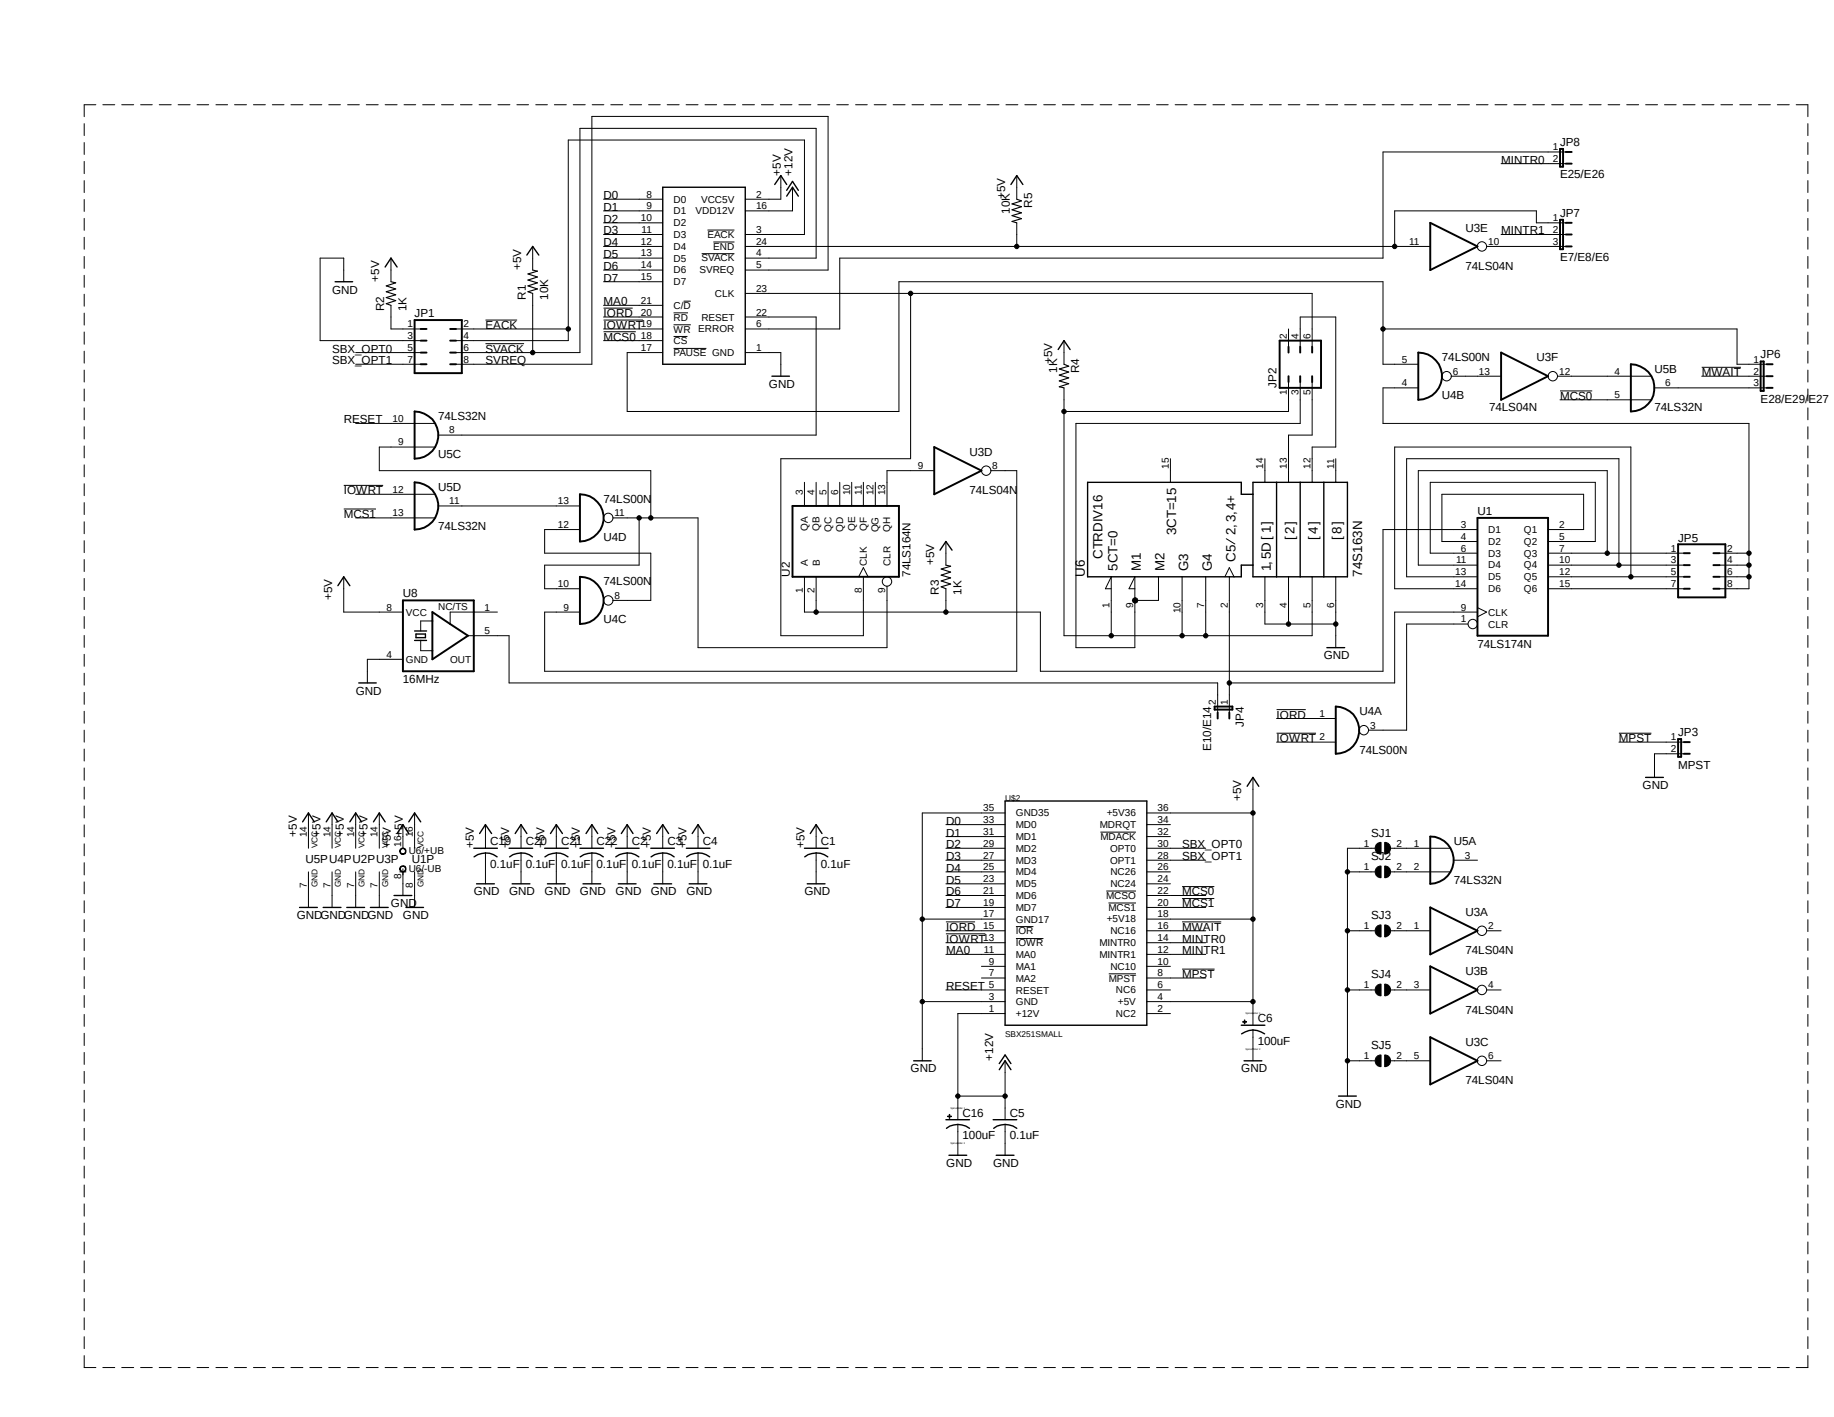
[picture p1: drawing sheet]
<svg xmlns="http://www.w3.org/2000/svg" width="279mm" height="216mm" viewBox="0 0 279 216" stroke-linecap="round" stroke-linejoin="round" font-family="sans-serif">
<path d="M12.7 15.9l266.7 192.6M279.4 15.9l-266.7 192.6" fill="none" stroke="#fff" stroke-width=".15"/>
<g fill="none" stroke="#000" stroke-width=".15">
<path d="M12.8 18.8v1.9M14.6 16h-1.8v1.8M15.7 16h1.8M18.5 16h1.9M21.4 16h1.8M24.3 16h1.8M27.1 16h1.9M30 16h1.8M32.9 16h1.8M35.7 16h1.8M38.6 16h1.8M41.5 16h1.8"/>
<path d="M44.3 16h1.8M47.2 16h1.8M50.1 16h1.8M53 16h1.7M55.8 16h1.8M58.7 16h1.8M61.6 16h1.7M64.4 16h1.8M67.3 16h1.8M70.1 16h1.8M73 16h1.8M75.9 16h1.8"/>
<path d="M78.7 16h1.8M81.6 16h1.8M84.5 16h1.8M87.3 16h1.9M90.2 16h1.8M93 16h1.9M95.9 16h1.8M98.8 16h1.8M101.6 16h1.9M104.5 16h1.8M107.4 16h1.8M110.3 16h1.8"/>
<path d="M113.1 16h1.8M116 16h1.8M118.9 16h1.7M121.7 16h1.8M124.6 16h1.8M127.5 16h1.7M130.3 16h1.8M133.2 16h1.8M136.1 16h1.8M138.9 16h1.8M141.8 16h1.8M144.7 16h1.8"/>
<path d="M147.5 16h1.8M150.4 16h1.8M153.2 16h1.9M156.1 16h1.8M159 16h1.8M161.8 16h1.9M164.7 16h1.8M167.6 16h1.8M170.4 16h1.9M173.3 16h1.8M176.2 16h1.8M179 16h1.8"/>
<path d="M181.9 16h1.8M184.8 16h1.8M187.7 16h1.7M190.5 16h1.8M193.4 16h1.8M196.3 16h1.7M199.1 16h1.8M202 16h1.8M204.9 16h1.7M207.7 16h1.8M210.6 16h1.8M213.4 16h1.9"/>
<path d="M216.3 16h1.8M219.2 16h1.8M222 16h1.9M224.9 16h1.8M227.8 16h1.8M230.6 16h1.9M233.5 16h1.8M236.4 16h1.8M239.2 16h1.8M242.1 16h1.8M245 16h1.8M247.8 16h1.8"/>
<path d="M250.7 16h1.8M253.6 16h1.8M256.4 16h1.8M259.3 16h1.8M262.2 16h1.7M265 16h1.8M267.9 16h1.8M270.8 16h1.8M273.6 16h1.8v1.8M275.4 18.8v1.9M12.8 21.7v1.8M12.8 24.6v1.9"/>
<path d="M12.8 27.5v1.8M12.8 30.4v1.8M12.8 33.3v1.8M12.8 36.2v1.8M12.8 39.1v1.8M59.6 39.3v3.6M81.2 37.5v3.6M91.9 30.4h9.1M91.9 32.1h9.1M91.9 34h9.1M91.9 35.7h9.1M91.9 37.5h9.1"/>
<path d="M91.9 39.3h9.1M106.9 38.7h5M107.8 35.1h4.1M108.7 36.9h3.2M113.5 39.3h10.8v-19.7h-36v34.1h-18.8M113.5 35.7h9.1v-14.4h-36v30.6h-17.1M113.5 37.5h104.4M119 26.8v3.6h-5.5M120.7 28.5v3.6h-7.2M154.9 26.8v3.6M154.9 34v3.5M226.5 37.5h12"/>
<path d="M228.7 35.7h9.8M228.7 24.9h9.8M238.5 34h-4.4v-1.9h-21.6v5.4M238.5 23.2h-27.8v16.1h-82.8v10.8h-14.4M275.4 21.7v1.8M275.4 24.6v1.9M275.4 27.5v1.8M275.4 30.4v1.8M275.4 33.3v1.8M275.4 36.2v1.8M275.4 39.1v1.8M12.8 42v1.8"/>
<path d="M12.8 44.8v1.9M12.8 47.7v1.8M12.8 50.6v1.9M12.8 53.5v1.8M12.8 56.4v1.8M12.8 59.3v1.8M52.4 42.9v-3.6h-3.6v12.6h15.3M54.2 53.7h9.9M54.2 55.5h9.9M59.6 46.5v3.6h4.5M69.5 50.1h17.1M74 48.8h4.8"/>
<path d="M74 52.4h5.8M81.2 44.7v9M91.9 50.5h5M91.9 46.9h4.5M91.9 48.8h6.1M91.9 41.1h9.1M91.9 42.9h9.1M91.9 48.3h9.1M91.9 50.1h9.1M91.9 51.9h9.1M91.9 46.5h9.1M101 53.7h-5.5v9h41.4v-19.8h73.8v12.6h5.4"/>
<path d="M102.6 47.7h2.2M102.6 49.5h2.6M102.6 51.3h2.1M102.6 53.1h5M104.1 45.9h1.1M113.5 41.1h12.7v-23.4h-36v37.8h-20.7M113.5 48.3h10.8v18h-57.5M113.5 53.7h5.5v3.6M113.5 44.7h86.4v8.1M138.7 44.7v25.2h-19.7v27h12.5v-9M162.1 59.1v37.8h37.8v-9M162.1 51.9v3.6"/>
<path d="M196.3 50.1v2.7M196.3 58.2v4.5h-34.2M198.1 52.8v-4.5h5.4v19.8h-3.6v5.4M198.1 58.2v6.3h-34.2v34.2h9v-10.8l-.9 1.8h.9M199.9 58.2v8.1h-3.6v7.2M210.7 50.1h53.9v5.4h4.6M216.1 59.1h-5.4v5.4h55.7v25.2h-4.4M221.1 57.3h7.6M237.3 57.3h14.2M237.7 59.6h4.9M252.1 59.1h17.1M259.2 56h6"/>
<path d="M259.2 57.3h10M275.4 42v1.8M275.4 44.8v1.9M275.4 47.7v1.8M275.4 50.6v1.9M275.4 53.5v1.8M275.4 56.4v1.8M275.4 59.3v1.8M12.8 62.1v1.9M12.8 65v1.9M12.8 67.9v1.9M12.8 70.8v1.8"/>
<path d="M12.8 73.7v1.8M12.8 76.6v1.8M12.8 79.5v1.8M52.4 77.6h4.9M52.4 74h6M54.2 64.5h12.1M54.2 75.3h12.1M54.2 78.9h12.1M66.3 68.1h-8.5v3.6h41.3v7.2M66.8 77.1h21.5M93.3 78.9h13v19.8h28.8v-9.4M97.4 78.9v7.2h-14.4v3.6h5.3"/>
<path d="M122.6 73.5v3.6M124.3 73.5v3.6M126.2 73.5v3.6M127.9 73.5v3.6M129.8 73.5v3.6M131.5 73.5v3.6M133.3 73.5v3.6M142.3 71.7h-7.2v5.4M150.9 71.7h4v30.6h-71.9v-9h5.3M178.3 69.9v3.6M192.7 69.9v3.6M203.5 69.9v3.6"/>
<path d="M237.7 60.9h13.8M275.4 62.1v1.9M275.4 65v1.9M275.4 67.9v1.9M275.4 70.8v1.8M275.4 73.7v1.8M275.4 76.6v1.8M275.4 79.5v1.8M12.8 82.4v1.8M12.8 85.3v1.8M12.8 88.1v1.9M12.8 91v1.9"/>
<path d="M12.8 93.9v1.9M12.8 96.8v1.8M12.8 99.7v1.8M52.4 87.9v5.4h9M64.1 97.6v1.5h1.8M65.9 94.6h-1.8v1.5M71.3 96.9h6.3v7.2h107.9v4.5M75.8 93.3h-7.2v1.8M88.3 80.7h-5.3v3.6h16.1v7.2h-5.8M124.3 87.9v5.4M130.8 87.9l.7-1.4 .7 1.4M144.1 82.5v3.6"/>
<path d="M144.1 89.7v3.6M169.3 89.7h-.9l.9-1.8v9M176.5 87.9v3.6h-3.6M180.1 87.9v9M183.7 87.9v9M186.6 87.9l.7-1.4 .7 1.4M186.8 82.1l1.3 .8M187.3 87.9v20.7M192.7 87.9v7.2h10.8M196.3 87.9v7.2M203.5 87.9v10.8M223.6 95.1h-9.3v16.2h-5.8"/>
<path d="M225.1 80.7h-14.4v21.6h-52.2v-9h-35.9v-5.4M225.1 93.3h-12.6v10.8h-25.2M225.1 92.6l1.4 .7-1.4 .7M235.8 80.7h5.5v-5.4h-21.6v7.2h5.4M235.8 89.7h20.7M235.8 82.5h7.2v-9h-25.1v10.8h7.2M235.8 84.3h20.7M235.8 86.1h20.7M235.8 87.9h20.7M244.9 84.3v-12.6h-28.8v14.4h9M246.6 86.1v-16.2h-32.3v18h10.8M248.5 87.9v-19.8h-36v21.6h12.6"/>
<path d="M262 84.3h4.4M262 86.1h4.4M262 87.9h4.4M275.4 82.4v1.8M275.4 85.3v1.8M275.4 88.1v1.9M275.4 91v1.9M275.4 93.9v1.9M275.4 96.8v1.8M275.4 99.7v1.8M12.8 102.6v1.8M12.8 105.5v1.8"/>
<path d="M12.8 108.4v1.8M12.8 111.3v1.8M12.8 114.1v1.9M12.8 117v1.9M12.8 119.9v1.9M61.4 100.5h-5.4v3.6M190.9 118.4v37.8M194.5 111.7h6M194.5 108.1h4.4M194.5 113.1h9M194.5 109.5h9M246.6 111.7h5"/>
<path d="M246.6 113.1h9.9M256.5 114.9h-4.4v3.5M275.4 102.6v1.8M275.4 105.5v1.8M275.4 108.4v1.8M275.4 111.3v1.8M275.4 114.1v1.9M275.4 117v1.9M275.4 119.9v1.9M12.8 122.8v1.8M12.8 125.7v1.8M12.8 128.6v1.8"/>
<path d="M12.8 131.4v1.9M12.8 134.4v1.8M12.8 137.2v1.9M47 123.9v5.3M47 132.8v5.5M50.6 123.9v5.3M50.6 132.8v5.5M54.2 123.9v5.3M54.2 132.8v5.5M57.8 123.9v5.3M57.8 132.8v5.5M60.9 132.8h.9"/>
<path d="M61 129.4l.5-.2a.53 .53 0 0 1 .2 .9l-.5 .1-.2-.2-.1-.3h.1l.2-.4a.42 .42 0 0 1 .6 .5l-.2 .2a.39 .39 0 0 1-.4 .1 .39 .39 0 0 1-.2-.4h-.1zM61 132.1l.2-.1h.5a.51 .51 0 0 1 .1 .6 .51 .51 0 0 1-.6 .2l-.2-.1-.1-.3h.1a.39 .39 0 0 1 .2-.4 .39 .39 0 0 1 .4 .1l.2 .4-.4 .3h-.2l-.2-.4h-.1zM61.4 125.6v3.6M61.4 132.4v4M63.2 123.9v5.3M63.2 132.8v5.5M74 125.6v3.6M74 130v4.7M79.4 125.6v3.6M79.4 130v4.7M84.8 125.6v3.6M84.8 130v4.7"/>
<path d="M90.2 125.6v3.6M90.2 130v4.7M95.5 125.6v3.6M95.5 130v4.7M101 125.6v3.6M101 130v4.7M106.3 125.6v3.6M106.3 130v4.7M124.3 125.6v3.6M124.3 130v4.7M144.1 138.3h9M144.1 136.4h9"/>
<path d="M144.1 134.7h9M144.1 132.8h9M144.1 131.1h9M144.1 129.2h9M144.1 127.5h9M144.1 125.6h9M153.1 123.9h-12.6v37.7M167.6 126.8h5.5M168.5 135.8h4.6M168.9 137.6h4.2M174.7 138.3h9M174.7 136.4h9"/>
<path d="M174.7 134.7h3.6M174.7 132.8h3.6M174.7 131.1h9M174.7 129.2h9M174.7 127.5h3.6M174.7 125.6h3.6M174.7 123.9h16.2M180.1 135.1h4.9M180.1 136.9h4.9M205.3 132.8h4.2M209.5 129.2h-4.2v37.8M209.6 128.7l.3-.2 .5-.1v1.7a.89 .89 0 0 1-.8-.4 .89 .89 0 0 1 0-1z"/>
<path d="M209.6 132.3l.3-.2 .5-.1v1.7a.89 .89 0 0 1-.8-.4 .89 .89 0 0 1 0-1zM210.9 128.4a.89 .89 0 0 1 1 .8 .89 .89 0 0 1-1 .9zM210.9 132a.89 .89 0 0 1 1 .8 .89 .89 0 0 1-1 .9zM211.8 132.8h9.1M211.8 129.2h9.1M221.5 131.1h3.6M275.4 122.8v1.8M275.4 125.7v1.8M275.4 128.6v1.8M275.4 131.4v1.9M275.4 134.4v1.8M275.4 137.2v1.9"/>
<path d="M12.8 140.1v1.8M12.8 143v1.8M12.8 145.9v1.8M12.8 148.8v1.8M12.8 151.7v1.8M12.8 154.6v1.8M12.8 157.4v1.9M140.5 152.6h12.6M140.5 140h12.6M144.1 140.5h4.4M144.1 142.3h6M144.1 145.4h9"/>
<path d="M144.1 143.6h9M144.1 141.8h9M144.1 150.8h9M149.5 149h3.6M149.5 147.2h3.6M153.1 154.4h-7.2v16.2M154.8 143h4.2M154.8 141.2h2.6M168.9 148.4h4.2M174.7 154.4h3.6M174.7 152.6h16.2M174.7 149h9"/>
<path d="M174.7 147.2h3.6M174.7 145.4h9M174.7 143.6h9M174.7 141.8h9M174.7 140h16.2M174.7 150.8h3.6M180.1 147.7h4.9M180.1 140.5h6M189.3 155.7h.6h-.6zM189.6 155.4h.1v.6h-.1zM190.9 156.9v4.7M205.3 141.8h4.2"/>
<path d="M205.3 150.8h4.2M209.6 141.3l.3-.2 .5-.2v1.8a.93 .93 0 0 1-.8-1.4zM209.6 150.3l.3-.2 .5-.2v1.8a.89 .89 0 0 1-.8-.4 .89 .89 0 0 1 0-1zM210.9 140.9a.91 .91 0 0 1 1 .9 .91 .91 0 0 1-1 .9zM210.9 149.9a.89 .89 0 0 1 1 .9 .89 .89 0 0 1-1 .9zM211.8 141.8h6.1M211.8 150.8h6.1M226.5 141.8h2.2M226.5 150.8h2.2M275.4 140.1v1.8M275.4 143v1.8M275.4 145.9v1.8"/>
<path d="M275.4 148.8v1.8M275.4 151.7v1.8M275.4 154.6v1.8M275.4 157.4v1.9M12.8 160.4v1.8M12.8 163.2v1.9M12.8 166.1v1.8M12.8 169v1.8M12.8 171.9v1.8M12.8 174.8v1.8M12.8 177.7v1.8M144.4 170.1h.5h-.5z"/>
<path d="M144.6 169.8h.1v.6h-.1zM145.9 171.3v4.7M145.9 167h7.2M153.1 161.6v9M153.1 171.3v4.7M205.3 161.6h4.2M209.6 161.1l.3-.2 .5-.2v1.8a.89 .89 0 0 1-.8-.4 .89 .89 0 0 1 0-1zM210.9 160.7a.89 .89 0 0 1 1 .9 .89 .89 0 0 1-1 .9zM211.8 161.6h6.1M226.5 161.6h2.2M275.4 160.4v1.8M275.4 163.2v1.9"/>
<path d="M275.4 166.1v1.8M275.4 169v1.8M275.4 171.9v1.8M275.4 174.8v1.8M275.4 177.7v1.8M12.8 180.6v1.8M12.8 183.4v1.9M12.8 186.4v1.8M12.8 189.2v1.9M12.8 192.1v1.8M12.8 195v1.8M12.8 197.9v1.8"/>
<path d="M275.4 180.6v1.8M275.4 183.4v1.9M275.4 186.4v1.8M275.4 189.2v1.9M275.4 192.1v1.8M275.4 195v1.8M275.4 197.9v1.8M12.8 200.8v1.8M12.8 203.7v1.8M12.8 206.5v1.9h1.8M15.7 208.4h1.8M18.5 208.4h1.9"/>
<path d="M21.4 208.4h1.8M24.3 208.4h1.8M27.1 208.4h1.9M30 208.4h1.8M32.9 208.4h1.8M35.7 208.4h1.8M38.6 208.4h1.8M41.5 208.4h1.8M44.3 208.4h1.8M47.2 208.4h1.8M50.1 208.4h1.8M53 208.4h1.7"/>
<path d="M55.8 208.4h1.8M58.7 208.4h1.8M61.6 208.4h1.7M64.4 208.4h1.8M67.3 208.4h1.8M70.1 208.4h1.8M73 208.4h1.8M75.9 208.4h1.8M78.7 208.4h1.8M81.6 208.4h1.8M84.5 208.4h1.8M87.3 208.4h1.9"/>
<path d="M90.2 208.4h1.8M93 208.4h1.9M95.9 208.4h1.8M98.8 208.4h1.8M101.6 208.4h1.9M104.5 208.4h1.8M107.4 208.4h1.8M110.3 208.4h1.8M113.1 208.4h1.8M116 208.4h1.8M118.9 208.4h1.7M121.7 208.4h1.8"/>
<path d="M124.6 208.4h1.8M127.5 208.4h1.7M130.3 208.4h1.8M133.2 208.4h1.8M136.1 208.4h1.8M138.9 208.4h1.8M141.8 208.4h1.8M144.7 208.4h1.8M147.5 208.4h1.8M150.4 208.4h1.8M153.2 208.4h1.9M156.1 208.4h1.8"/>
<path d="M159 208.4h1.8M161.8 208.4h1.9M164.7 208.4h1.8M167.6 208.4h1.8M170.4 208.4h1.9M173.3 208.4h1.8M176.2 208.4h1.8M179 208.4h1.8M181.9 208.4h1.8M184.8 208.4h1.8M187.7 208.4h1.7M190.5 208.4h1.8"/>
<path d="M193.4 208.4h1.8M196.3 208.4h1.7M199.1 208.4h1.8M202 208.4h1.8M204.9 208.4h1.7M207.7 208.4h1.8M210.6 208.4h1.8M213.4 208.4h1.9M216.3 208.4h1.8M219.2 208.4h1.8M222 208.4h1.9M224.9 208.4h1.8"/>
<path d="M227.8 208.4h1.8M230.6 208.4h1.9M233.5 208.4h1.8M236.4 208.4h1.8M239.2 208.4h1.8M242.1 208.4h1.8M245 208.4h1.8M247.8 208.4h1.8M250.7 208.4h1.8M253.6 208.4h1.8M256.4 208.4h1.8M259.3 208.4h1.8"/>
<path d="M262.2 208.4h1.7M265 208.4h1.8M267.9 208.4h1.8M270.8 208.4h1.8M275.4 206.5v1.9h-1.8M275.4 200.8v1.8M275.4 203.7v1.8"/>
<circle cx="154.9" cy="37.5" r=".33"/>
<circle cx="212.5" cy="37.5" r=".33"/>
<circle cx="225.8" cy="37.6" r=".72"/>
<circle cx="81.2" cy="53.7" r=".33"/>
<circle cx="86.6" cy="50.1" r=".33"/>
<circle cx="138.7" cy="44.7" r=".33"/>
<circle cx="210.7" cy="50.1" r=".33"/>
<circle cx="220.4" cy="57.3" r=".72"/>
<circle cx="236.6" cy="57.3" r=".72"/>
<circle cx="92.7" cy="78.9" r=".72"/>
<circle cx="97.4" cy="78.9" r=".33"/>
<circle cx="99.1" cy="78.9" r=".33"/>
<circle cx="150.2" cy="71.7" r=".72"/>
<circle cx="162.1" cy="62.7" r=".33"/>
<circle cx="92.7" cy="91.5" r=".72"/>
<circle cx="124.3" cy="93.3" r=".33"/>
<circle cx="135.1" cy="88.6" r=".72"/>
<circle cx="144.1" cy="93.3" r=".33"/>
<circle cx="169.3" cy="96.9" r=".33"/>
<circle cx="172.9" cy="91.5" r=".42"/>
<circle cx="180.1" cy="96.9" r=".33"/>
<circle cx="183.7" cy="96.9" r=".33"/>
<circle cx="196.3" cy="95.1" r=".33"/>
<circle cx="203.5" cy="95.1" r=".33"/>
<circle cx="224.4" cy="95.1" r=".72"/>
<circle cx="244.9" cy="84.3" r=".33"/>
<circle cx="246.6" cy="86.1" r=".33"/>
<circle cx="248.5" cy="87.9" r=".33"/>
<circle cx="266.5" cy="86.1" r=".33"/>
<circle cx="266.5" cy="87.9" r=".33"/>
<circle cx="266.5" cy="84.3" r=".33"/>
<circle cx="187.3" cy="104.1" r=".33"/>
<circle cx="207.8" cy="111.3" r=".72"/>
<circle cx="190.9" cy="123.9" r=".33"/>
<circle cx="205.3" cy="132.8" r=".33"/>
<circle cx="140.5" cy="152.6" r=".33"/>
<circle cx="140.5" cy="140" r=".33"/>
<circle cx="190.9" cy="152.6" r=".33"/>
<circle cx="190.9" cy="140" r=".33"/>
<circle cx="205.3" cy="150.8" r=".33"/>
<circle cx="205.3" cy="141.8" r=".33"/>
<circle cx="225.8" cy="150.8" r=".72"/>
<circle cx="225.8" cy="141.8" r=".72"/>
<circle cx="145.9" cy="167" r=".33"/>
<circle cx="153.1" cy="167" r=".33"/>
<circle cx="205.3" cy="161.6" r=".33"/>
<circle cx="225.8" cy="161.6" r=".72"/>
</g>
<g fill="none" stroke="#000" stroke-width=".21">
<path d="M80.3 38.9l.9-1.4 .9 1.4M101 28.5h12.5v27h-12.5zM118 28.1l1-1.3 .8 1.3M119.8 29.9l.9-1.4 .9 1.4M119.8 29l.9-1.4 .9 1.4M154 28.1l.9-1.3 .9 1.3M51.1 42.9h2.6M58.7 40.7l.9-1.4 .9 1.4M117.6 57.3h2.7M161.2 53.3l.9-1.4 .9 1.4M190.9 73.5h14.4v14.4h-14.4zM190.9 75.3h-1.8v-1.8h-23.4v14.4h23.4v-1.8h1.8"/>
<path d="M194.5 73.5v14.4M198.1 73.5v14.4M201.7 73.5v14.4M51.5 89.2l.9-1.3 .9 1.3M63.2 97.6h1.8M63.2 96.1h1.8M63.4 96.6h1.4v.6h-1.4zM143.2 83.8l.9-1.3 .9 1.3M202.1 98.7h2.8M54.7 104.1h2.6M190 119.8l.9-1.4 .9 1.4M250.7 118.4h2.7"/>
<path d="M45.6 138.3h2.7M46.1 125.2l.9-1.3 .9 1.3M49.2 138.3h2.7M49.7 125.2l.9-1.3 .9 1.3M52.8 138.3h2.7M53.3 125.2l.9-1.3 .9 1.3M56.4 138.3h2.7M56.9 125.2l.9-1.3 .9 1.3M60 136.4h2.7M60.5 127l.9-1.4 .9 1.4M61.8 138.3h2.7M62.3 125.2l.9-1.3 .9 1.3"/>
<path d="M72.2 129.2h3.6M72.2 130.6a2.9 2.9 0 0 1 3.5 0M72.6 134.7h2.7M73.1 127l.9-1.4 .9 1.4M77.6 129.2h3.6M77.6 130.6a2.84 2.84 0 0 1 3.5 0M78 134.7h2.7M78.5 127l.9-1.4 .9 1.4M83 129.2h3.6M83 130.6a2.9 2.9 0 0 1 3.5 0M83.4 134.7h2.7M83.9 127l.9-1.4 .9 1.4"/>
<path d="M88.3 129.2h3.6M88.4 130.6a2.9 2.9 0 0 1 3.5 0M88.8 134.7h2.7M89.3 127l.9-1.4 .9 1.4M93.8 129.2h3.6M93.8 130.6a2.9 2.9 0 0 1 3.5 0M94.2 134.7h2.7M94.7 127l.8-1.4 .9 1.4M99.1 129.2h3.6M99.2 130.6a2.9 2.9 0 0 1 3.5 0M99.6 134.7h2.7M100 127l1-1.4 .9 1.4"/>
<path d="M104.6 129.2h3.6M104.6 130.6a2.9 2.9 0 0 1 3.5 0M105 134.7h2.7M105.5 127l.8-1.4 .9 1.4M122.6 129.2h3.6M122.6 130.6a2.9 2.9 0 0 1 3.5 0M123 134.7h2.7M123.4 127l.9-1.4 .9 1.4M153.1 122h21.6v34.2h-21.6zM189.1 156.2h3.6M189.1 157.5a2.9 2.9 0 0 1 3.6 0M139.2 161.6h2.7"/>
<path d="M144.1 170.6h3.6M144.2 171.9a2.9 2.9 0 0 1 3.5 0M144.6 176h2.7M151.3 170.6h3.6M151.4 171.9a2.9 2.9 0 0 1 3.5 0M151.8 176h2.7M152.2 163l.9-1.4 .9 1.4M152.2 162.1l.9-1.4 .9 1.4M189.5 161.6h2.7M203.9 167h2.7"/>
</g>
<g fill="none" stroke="#000" stroke-width=".3">
<path d="M217.9 34l7.2 3.5-7.2 3.6zM237.7 22.7h.4v2.7h-.4zM237.7 33.5h.4v4.5h-.4zM238.5 37.5h.9M238.5 35.7h.9M238.5 34h.9M238.5 23.2h.9M238.5 24.9h.9M63.2 48.8h7.2v8.1h-7.2zM64.1 50.1h.9M64.1 51.9h.9M64.1 53.7h.9"/>
<path d="M64.1 55.5h.9M68.6 50.1h.9M68.6 51.9h.9M68.6 53.7h.9M68.6 55.5h.9M194.9 51.9h6.4v7.2h-6.4zM196.3 52.8v.9M196.3 57.3v.9M198.1 52.8v.9M198.1 57.3v.9M199.9 52.8v.9M199.9 57.3v.9"/>
<path d="M216.1 53.7a3.6 3.6 0 0 1 3.6 3.6 3.6 3.6 0 0 1-3.6 3.6zM228.7 53.7l7.1 3.6-7.1 3.6zM248.5 55.5a3.6 3.6 0 0 1 3.5 3.6 3.6 3.6 0 0 1-3.5 3.6zM268.2 55.1h.5v4.5h-.5zM269.2 55.5h.8M269.2 59.1h.8M269.2 57.3h.8M63.2 62.7a3.6 3.6 0 0 1 3.6 3.6 3.6 3.6 0 0 1-3.6 3.6zM63.2 73.5a3.6 3.6 0 0 1 3.6 3.6 3.6 3.6 0 0 1-3.6 3.6zM88.3 75.3a3.6 3.6 0 0 1 3.7 3.6 3.6 3.6 0 0 1-3.7 3.6zM120.7 77.1h16.2v10.8h-16.2zM142.3 68.1l7.2 3.6-7.2 3.6z"/>
<path d="M225.1 78.9h10.7v18h-10.7zM61.4 91.5h10.8v10.8h-10.8zM65.9 93.3l5.4 3.6-5.4 3.6zM88.3 87.9a3.6 3.6 0 0 1 3.7 3.6 3.6 3.6 0 0 1-3.7 3.6zM255.7 82.9h7.1v8.1h-7.1zM256.5 87.9h.9M256.5 84.3h.9M256.5 86.1h.9M256.5 89.7h.9M261 87.9h1M261 84.3h1M261 86.1h1"/>
<path d="M261 89.7h1M185 107.7h2.7v.4h-2.7zM185.5 108.6v.9M187.3 108.6v.9M203.5 107.7a3.6 3.6 0 0 1 3.6 3.6 3.6 3.6 0 0 1-3.6 3.6zM255.7 112.6h.4v2.7h-.4zM256.5 113.1h.9M256.5 114.9h.9M217.9 127.5a3.6 3.6 0 0 1 3.6 3.6 3.6 3.6 0 0 1-3.6 3.6zM217.9 138.3l7.2 3.5-7.2 3.6zM217.9 147.2l7.2 3.6-7.2 3.6zM217.9 158l7.2 3.6-7.2 3.6z"/>
</g>
<path d="M154.9 30.4l.7 .2-1.4 .5 1.4 .4-1.4 .5 1.4 .4-1.4 .5 1.4 .4-1.4 .4 .7 .3M59.6 42.9l.7 .2-1.5 .5 1.5 .4-1.5 .4 1.5 .5-1.5 .4 1.5 .5-1.5 .5 .8 .2M81.2 41.1l.7 .2-1.5 .4 1.5 .5-1.5 .5 1.5 .4-1.5 .5 1.5 .4-1.5 .4 .8 .3M162.1 55.5l.7 .3-1.4 .4 1.4 .5-1.4 .4 1.4 .5-1.4 .4 1.4 .5-1.4 .4 .7 .2M144.1 86.1l.7 .2-1.4 .4 1.4 .5-1.4 .4 1.4 .5-1.4 .4 1.4 .5-1.4 .4 .7 .3" fill="none" stroke="#000" stroke-width=".17"/>
<g fill="#000">
<path d="M61 129.4l.5-.2a.53 .53 0 0 1 .2 .9l-.5 .1-.2-.2-.1-.3h.1l.2-.4a.42 .42 0 0 1 .6 .5l-.2 .2a.39 .39 0 0 1-.4 .1 .39 .39 0 0 1-.2-.4h-.1z" fill-rule="evenodd"/>
<path d="M61 132.1l.2-.1h.5a.51 .51 0 0 1 .1 .6 .51 .51 0 0 1-.6 .2l-.2-.1-.1-.3h.1a.39 .39 0 0 1 .2-.4 .39 .39 0 0 1 .4 .1l.2 .4-.4 .3h-.2l-.2-.4h-.1z" fill-rule="evenodd"/>
<path d="M209.6 128.7l.3-.2 .5-.1v1.7a.89 .89 0 0 1-.8-.4 .89 .89 0 0 1 0-1z" fill-rule="evenodd"/>
<path d="M209.6 132.3l.3-.2 .5-.1v1.7a.89 .89 0 0 1-.8-.4 .89 .89 0 0 1 0-1z" fill-rule="evenodd"/>
<path d="M210.9 128.4a.89 .89 0 0 1 1 .8 .89 .89 0 0 1-1 .9z" fill-rule="evenodd"/>
<path d="M210.9 132a.89 .89 0 0 1 1 .8 .89 .89 0 0 1-1 .9z" fill-rule="evenodd"/>
<path d="M189.3 155.7h.6h-.6z" fill-rule="evenodd"/>
<path d="M189.6 155.4h.1v.6h-.1z" fill-rule="evenodd"/>
<path d="M209.6 141.3l.3-.2 .5-.2v1.8a.93 .93 0 0 1-.8-1.4z" fill-rule="evenodd"/>
<path d="M209.6 150.3l.3-.2 .5-.2v1.8a.89 .89 0 0 1-.8-.4 .89 .89 0 0 1 0-1z" fill-rule="evenodd"/>
<path d="M210.9 140.9a.91 .91 0 0 1 1 .9 .91 .91 0 0 1-1 .9z" fill-rule="evenodd"/>
<path d="M210.9 149.9a.89 .89 0 0 1 1 .9 .89 .89 0 0 1-1 .9z" fill-rule="evenodd"/>
<path d="M144.4 170.1h.5h-.5z" fill-rule="evenodd"/>
<path d="M144.6 169.8h.1v.6h-.1z" fill-rule="evenodd"/>
<path d="M209.6 161.1l.3-.2 .5-.2v1.8a.89 .89 0 0 1-.8-.4 .89 .89 0 0 1 0-1z" fill-rule="evenodd"/>
<path d="M210.9 160.7a.89 .89 0 0 1 1 .9 .89 .89 0 0 1-1 .9z" fill-rule="evenodd"/>
<circle cx="154.9" cy="37.5" r=".33"/>
<circle cx="212.5" cy="37.5" r=".33"/>
<circle cx="81.2" cy="53.7" r=".33"/>
<circle cx="86.6" cy="50.1" r=".33"/>
<circle cx="138.7" cy="44.7" r=".33"/>
<circle cx="210.7" cy="50.1" r=".33"/>
<circle cx="97.4" cy="78.9" r=".33"/>
<circle cx="99.1" cy="78.9" r=".33"/>
<circle cx="162.1" cy="62.7" r=".33"/>
<circle cx="124.3" cy="93.3" r=".33"/>
<circle cx="144.1" cy="93.3" r=".33"/>
<circle cx="169.3" cy="96.9" r=".33"/>
<circle cx="172.9" cy="91.5" r=".42"/>
<circle cx="180.1" cy="96.9" r=".33"/>
<circle cx="183.7" cy="96.9" r=".33"/>
<circle cx="196.3" cy="95.1" r=".33"/>
<circle cx="203.5" cy="95.1" r=".33"/>
<circle cx="244.9" cy="84.3" r=".33"/>
<circle cx="246.6" cy="86.1" r=".33"/>
<circle cx="248.5" cy="87.9" r=".33"/>
<circle cx="266.5" cy="86.1" r=".33"/>
<circle cx="266.5" cy="87.9" r=".33"/>
<circle cx="266.5" cy="84.3" r=".33"/>
<circle cx="187.3" cy="104.1" r=".33"/>
<circle cx="190.9" cy="123.9" r=".33"/>
<circle cx="205.3" cy="132.8" r=".33"/>
<circle cx="140.5" cy="152.6" r=".33"/>
<circle cx="140.5" cy="140" r=".33"/>
<circle cx="190.9" cy="152.6" r=".33"/>
<circle cx="190.9" cy="140" r=".33"/>
<circle cx="205.3" cy="150.8" r=".33"/>
<circle cx="205.3" cy="141.8" r=".33"/>
<circle cx="145.9" cy="167" r=".33"/>
<circle cx="153.1" cy="167" r=".33"/>
<circle cx="205.3" cy="161.6" r=".33"/>
</g>
<g font-size="2">
<text x="179.2" y="81.6" transform="rotate(-90 179.2 81.6)">3CT=15</text>
<text x="188.2" y="81.6" transform="rotate(-90 188.2 81.6)">2,3,4+</text>
<text x="197.2" y="82.3" transform="rotate(-90 197.2 82.3)">[2]</text>
<text x="200.8" y="82.3" transform="rotate(-90 200.8 82.3)">[ 4]</text>
<text x="204.4" y="82.3" transform="rotate(-90 204.4 82.3)">[8]</text>
<text x="165.3" y="87.9" transform="rotate(-90 165.3 87.9)">U6</text>
<text x="168" y="85.2" transform="rotate(-90 168 85.2)">CTRDIV16</text>
<text x="170.2" y="87" transform="rotate(-90 170.2 87)">5CT=0</text>
<text x="173.8" y="87" transform="rotate(-90 173.8 87)">M1</text>
<text x="177.4" y="87" transform="rotate(-90 177.4 87)">M2</text>
<text x="181" y="87" transform="rotate(-90 181 87)">G3</text>
<text x="184.6" y="87" transform="rotate(-90 184.6 87)">G4</text>
<text x="188.2" y="85.6" transform="rotate(-90 188.2 85.6)">C5</text>
<text x="193.6" y="87" transform="rotate(-90 193.6 87)">1, 5D[ 1]</text>
<text x="207.5" y="87.9" transform="rotate(-90 207.5 87.9)">74S163N</text>
</g>
<g font-size="1.8">
<text x="237.7" y="22.3">JP8</text>
<text x="119" y="26.8" transform="rotate(-90 119 26.8)">+5V</text>
<text x="120.7" y="26.8" transform="rotate(-90 120.7 26.8)">+12V</text>
<text x="228.7" y="24.9">MINTR0</text>
<text x="237.7" y="27.2">E25/E26</text>
<text x="91.9" y="30.4">D0</text>
<text x="91.9" y="32.1">D1</text>
<text x="91.9" y="34">D2</text>
<text x="91.9" y="35.7">D3</text>
<text x="153.1" y="30.4" transform="rotate(-90 153.1 30.4)">+5V</text>
<text x="153.8" y="32.6" transform="rotate(-90 153.8 32.6)">10K</text>
<text x="157.3" y="31.7" transform="rotate(-90 157.3 31.7)">R5</text>
<text x="223.3" y="35.3">U3E</text>
<text x="228.7" y="35.7">MINTR1</text>
<text x="237.7" y="33">JP7</text>
<text x="79.4" y="41.1" transform="rotate(-90 79.4 41.1)">+5V</text>
<text x="91.9" y="37.5">D4</text>
<text x="91.9" y="39.3">D5</text>
<text x="91.9" y="41.1">D6</text>
<text x="223.3" y="41.1">74LS04N</text>
<text x="237.7" y="39.8">E7/E8/E6</text>
<text x="50.6" y="44.7">GND</text>
<text x="57.8" y="42.9" transform="rotate(-90 57.8 42.9)">+5V</text>
<text x="58.5" y="47.4" transform="rotate(-90 58.5 47.4)">R2</text>
<text x="61.9" y="47.4" transform="rotate(-90 61.9 47.4)">1K</text>
<text x="80.1" y="45.6" transform="rotate(-90 80.1 45.6)">R1</text>
<text x="83.5" y="45.6" transform="rotate(-90 83.5 45.6)">10K</text>
<text x="91.9" y="42.9">D7</text>
<text x="91.9" y="46.5">MA0</text>
<text x="50.6" y="53.7">SBX_OPT0</text>
<text x="63.2" y="48.3">JP1</text>
<text x="74" y="50.1">EACK</text>
<text x="74" y="53.7">SVACK</text>
<text x="91.9" y="51.9">MCS0</text>
<text x="91.9" y="48.3">IORD</text>
<text x="91.9" y="50.1">IOWRT</text>
<text x="50.6" y="55.5">SBX_OPT1</text>
<text x="74" y="55.5">SVREQ</text>
<text x="117.1" y="59.1">GND</text>
<text x="160.3" y="55.5" transform="rotate(-90 160.3 55.5)">+5V</text>
<text x="161" y="56.8" transform="rotate(-90 161 56.8)">1K</text>
<text x="164.4" y="56.9" transform="rotate(-90 164.4 56.9)">R4</text>
<text x="194.5" y="59.1" transform="rotate(-90 194.5 59.1)">JP2</text>
<text x="219.7" y="55">74LS00N</text>
<text x="234.1" y="55.1">U3F</text>
<text x="252.1" y="56.9">U5B</text>
<text x="259.2" y="57.3">MWAIT</text>
<text x="268.2" y="54.6">JP6</text>
<text x="52.4" y="64.5">RESET</text>
<text x="66.8" y="64">74LS32N</text>
<text x="219.7" y="60.8">U4B</text>
<text x="226.9" y="62.7">74LS04N</text>
<text x="237.7" y="60.9">MCS0</text>
<text x="252.1" y="62.7">74LS32N</text>
<text x="268.2" y="61.3">E28/E29/E27</text>
<text x="66.8" y="69.8">U5C</text>
<text x="147.7" y="69.5">U3D</text>
<text x="52.4" y="75.3">IOWRT</text>
<text x="66.8" y="74.8">U5D</text>
<text x="91.9" y="76.6">74LS00N</text>
<text x="147.7" y="75.3">74LS04N</text>
<text x="52.4" y="78.9">MCS1</text>
<text x="66.8" y="80.7">74LS32N</text>
<text x="91.9" y="82.4">U4D</text>
<text x="225.1" y="78.4">U1</text>
<text x="255.7" y="82.5">JP5</text>
<text x="91.9" y="89.2">74LS00N</text>
<text x="120.3" y="87.9" transform="rotate(-90 120.3 87.9)">U2</text>
<text x="138.7" y="87.9" transform="rotate(-90 138.7 87.9)">74LS164N</text>
<text x="142.3" y="86.1" transform="rotate(-90 142.3 86.1)">+5V</text>
<text x="50.6" y="91.5" transform="rotate(-90 50.6 91.5)">+5V</text>
<text x="61.4" y="91">U8</text>
<text x="91.9" y="95">U4C</text>
<text x="143" y="90.6" transform="rotate(-90 143 90.6)">R3</text>
<text x="146.5" y="90.6" transform="rotate(-90 146.5 90.6)">1K</text>
<text x="201.7" y="100.5">GND</text>
<text x="225.1" y="98.7">74LS174N</text>
<text x="54.2" y="105.9">GND</text>
<text x="61.4" y="104.1">16MHz</text>
<text x="189.5" y="110.7" transform="rotate(-90 189.5 110.7)">JP4</text>
<text x="194.5" y="109.5">IORD</text>
<text x="194.5" y="113.1">IOWRT</text>
<text x="207.1" y="109">U4A</text>
<text x="246.6" y="113.1">MPST</text>
<text x="255.7" y="112.2">JP3</text>
<text x="184.5" y="114.4" transform="rotate(-90 184.5 114.4)">E10/E14</text>
<text x="207.1" y="114.9">74LS00N</text>
<text x="255.7" y="117.1">MPST</text>
<text x="144.1" y="125.6">D0</text>
<text x="189.1" y="122" transform="rotate(-90 189.1 122)">+5V</text>
<text x="250.2" y="120.3">GND</text>
<text x="45.2" y="127.5" transform="rotate(-90 45.2 127.5)">+5V</text>
<text x="46.5" y="131.5">U5PU4PU2PU3P</text>
<text x="48.8" y="127.5" transform="rotate(-90 48.8 127.5)">+5V</text>
<text x="52.4" y="127.5" transform="rotate(-90 52.4 127.5)">+5V</text>
<text x="56" y="127.5" transform="rotate(-90 56 127.5)">+5V</text>
<text x="59.6" y="129.2" transform="rotate(-90 59.6 129.2)">+5V</text>
<text x="61.4" y="127.5" transform="rotate(-90 61.4 127.5)">+5V</text>
<text x="62.7" y="131.5">U1P</text>
<text x="72.2" y="129.2" transform="rotate(-90 72.2 129.2)">+5V</text>
<text x="74.7" y="128.8">C19</text>
<text x="77.6" y="129.2" transform="rotate(-90 77.6 129.2)">+5V</text>
<text x="80.1" y="128.8">C20</text>
<text x="83" y="129.2" transform="rotate(-90 83 129.2)">+5V</text>
<text x="85.5" y="128.8">C21</text>
<text x="88.3" y="129.2" transform="rotate(-90 88.3 129.2)">+5V</text>
<text x="90.9" y="128.8">C22</text>
<text x="93.8" y="129.2" transform="rotate(-90 93.8 129.2)">+5V</text>
<text x="96.3" y="128.8">C2</text>
<text x="99.1" y="129.2" transform="rotate(-90 99.1 129.2)">+5V</text>
<text x="101.7" y="128.8">C3</text>
<text x="104.6" y="129.2" transform="rotate(-90 104.6 129.2)">+5V</text>
<text x="107.1" y="128.8">C4</text>
<text x="122.6" y="129.2" transform="rotate(-90 122.6 129.2)">+5V</text>
<text x="125.1" y="128.8">C1</text>
<text x="144.1" y="127.5">D1</text>
<text x="144.1" y="129.2">D2</text>
<text x="144.1" y="131.1">D3</text>
<text x="180.1" y="131.1">SBX_OPT1</text>
<text x="180.1" y="129.2">SBX_OPT0</text>
<text x="208.9" y="127.5">SJ1</text>
<text x="208.9" y="131.1">SJ2</text>
<text x="221.5" y="128.8">U5A</text>
<text x="72.2" y="136.4">GND</text>
<text x="74.7" y="132.2">0.1uF 0.1uF 0.1uF 0.1uF 0.1uF 0.1uF 0.1uF</text>
<text x="77.6" y="136.4">GND</text>
<text x="83" y="136.4">GND</text>
<text x="88.3" y="136.4">GND</text>
<text x="93.8" y="136.4">GND</text>
<text x="99.1" y="136.4">GND</text>
<text x="104.6" y="136.4">GND</text>
<text x="122.6" y="136.4">GND</text>
<text x="125.1" y="132.2">0.1uF</text>
<text x="144.1" y="132.8">D4</text>
<text x="144.1" y="134.7">D5</text>
<text x="144.1" y="136.4">D6</text>
<text x="180.1" y="136.4">MCS0</text>
<text x="221.5" y="134.7">74LS32N</text>
<text x="45.2" y="140">GNDGNDGNDGND</text>
<text x="59.6" y="138.3">GND</text>
<text x="61.4" y="140">GND</text>
<text x="144.1" y="141.8">IORD</text>
<text x="144.1" y="143.6">IOWRT</text>
<text x="144.1" y="138.3">D7</text>
<text x="180.1" y="138.3">MCS1</text>
<text x="180.1" y="143.6">MINTR0</text>
<text x="180.1" y="141.8">MWAIT</text>
<text x="208.9" y="140">SJ3</text>
<text x="223.3" y="139.6">U3A</text>
<text x="144.1" y="145.4">MA0</text>
<text x="180.1" y="145.4">MINTR1</text>
<text x="180.1" y="149">MPST</text>
<text x="208.9" y="149">SJ4</text>
<text x="223.3" y="145.4">74LS04N</text>
<text x="223.3" y="148.6">U3B</text>
<text x="144.1" y="150.8">RESET</text>
<text x="191.6" y="155.8">C6</text>
<text x="223.3" y="154.4">74LS04N</text>
<text x="151.3" y="161.6" transform="rotate(-90 151.3 161.6)">+12V</text>
<text x="191.6" y="159.2">100uF</text>
<text x="208.9" y="159.8">SJ5</text>
<text x="223.3" y="159.4">U3C</text>
<text x="138.7" y="163.4">GND</text>
<text x="189.1" y="163.4">GND</text>
<text x="223.3" y="165.2">74LS04N</text>
<text x="146.6" y="173.6">100uF</text>
<text x="146.6" y="170.2">C16</text>
<text x="153.8" y="173.6">0.1uF</text>
<text x="153.8" y="170.2">C5</text>
<text x="203.5" y="168.8">GND</text>
<text x="144.1" y="177.8">GND</text>
<text x="151.3" y="177.8">GND</text>
</g>
<g font-size="1.5">
<text x="236.6" y="22.9">1</text>
<text x="236.6" y="24.7">2</text>
<text x="97.6" y="33.7">10</text>
<text x="97.7" y="35.5">11</text>
<text x="98.5" y="30.1">8</text>
<text x="98.5" y="31.9">9</text>
<text x="102.6" y="30.9">D0</text>
<text x="102.6" y="32.7">D1</text>
<text x="102.6" y="34.5">D2</text>
<text x="106" y="32.6">VDD12V</text>
<text x="106.8" y="30.9">VCC5V</text>
<text x="115.2" y="35.5">3</text>
<text x="115.2" y="31.9">16</text>
<text x="115.2" y="30.1">2</text>
<text x="236.6" y="33.7">1</text>
<text x="236.6" y="35.5">2</text>
<text x="97.6" y="37.3">12</text>
<text x="97.6" y="39.1">13</text>
<text x="97.6" y="40.9">14</text>
<text x="102.6" y="36.3">D3</text>
<text x="102.6" y="38.1">D4</text>
<text x="102.6" y="39.9">D5</text>
<text x="102.6" y="41.7">D6</text>
<text x="106.6" y="41.7">SVREQ</text>
<text x="106.9" y="39.8">SVACK</text>
<text x="107.8" y="36.2">EACK</text>
<text x="108.7" y="38.1">END</text>
<text x="115.2" y="37.3">24</text>
<text x="115.2" y="39.1">4</text>
<text x="115.2" y="40.9">5</text>
<text x="214.7" y="37.3">11</text>
<text x="226.7" y="37.3">10</text>
<text x="236.6" y="37.3">3</text>
<text x="97.6" y="46.3">21</text>
<text x="97.6" y="42.7">15</text>
<text x="102.6" y="43.5">D7</text>
<text x="102.6" y="47.1">C/D</text>
<text x="108.9" y="45.3">CLK</text>
<text x="115.2" y="44.5">23</text>
<text x="62.1" y="49.9">1</text>
<text x="62.1" y="51.7">3</text>
<text x="62.1" y="53.5">5</text>
<text x="70.6" y="49.9">2</text>
<text x="70.6" y="51.7">4</text>
<text x="70.6" y="53.5">6</text>
<text x="97.6" y="48.1">20</text>
<text x="97.6" y="49.9">19</text>
<text x="97.6" y="51.7">18</text>
<text x="97.6" y="53.5">17</text>
<text x="102.6" y="48.9">RD</text>
<text x="102.6" y="50.7">WR</text>
<text x="102.6" y="52.5">CS</text>
<text x="106.4" y="50.6">ERROR</text>
<text x="106.8" y="48.9">RESET</text>
<text x="115.2" y="53.5">1</text>
<text x="115.2" y="48.1">22</text>
<text x="115.2" y="49.9">6</text>
<text x="196" y="51.7" transform="rotate(-90 196 51.7)">2</text>
<text x="197.8" y="51.7" transform="rotate(-90 197.8 51.7)">4</text>
<text x="199.6" y="51.7" transform="rotate(-90 199.6 51.7)">6</text>
<text x="62.1" y="55.2">7</text>
<text x="70.6" y="55.2">8</text>
<text x="102.6" y="54.3">PAUSE GND</text>
<text x="213.6" y="58.8">4</text>
<text x="213.6" y="55.2">5</text>
<text x="221.3" y="57.1">6</text>
<text x="225.3" y="57.1">13</text>
<text x="237.5" y="57.1">12</text>
<text x="246" y="57.1">4</text>
<text x="253.7" y="58.8">6</text>
<text x="267.1" y="55.2">1</text>
<text x="267.1" y="57.1">2</text>
<text x="267.1" y="58.8">3</text>
<text x="59.8" y="64.3">10</text>
<text x="196" y="60.2" transform="rotate(-90 196 60.2)">1</text>
<text x="197.8" y="60.2" transform="rotate(-90 197.8 60.2)">3</text>
<text x="199.6" y="60.2" transform="rotate(-90 199.6 60.2)">5</text>
<text x="246" y="60.7">5</text>
<text x="60.7" y="67.9">9</text>
<text x="68.5" y="66">8</text>
<text x="139.8" y="71.5">9</text>
<text x="151.2" y="71.5">8</text>
<text x="178.1" y="71.5" transform="rotate(-90 178.1 71.5)">15</text>
<text x="192.4" y="71.5" transform="rotate(-90 192.4 71.5)">14</text>
<text x="196" y="71.5" transform="rotate(-90 196 71.5)">13</text>
<text x="199.6" y="71.5" transform="rotate(-90 199.6 71.5)">12</text>
<text x="203.2" y="71.5" transform="rotate(-90 203.2 71.5)">11</text>
<text x="59.8" y="75.1">12</text>
<text x="68.5" y="76.8">11</text>
<text x="85" y="76.8">13</text>
<text x="122.3" y="75.4" transform="rotate(-90 122.3 75.4)">3</text>
<text x="124.1" y="75.4" transform="rotate(-90 124.1 75.4)">4</text>
<text x="125.9" y="75.4" transform="rotate(-90 125.9 75.4)">5</text>
<text x="127.7" y="75.4" transform="rotate(-90 127.7 75.4)">6</text>
<text x="129.5" y="75.4" transform="rotate(-90 129.5 75.4)">10</text>
<text x="131.3" y="75.4" transform="rotate(-90 131.3 75.4)">11</text>
<text x="133.1" y="75.4" transform="rotate(-90 133.1 75.4)">12</text>
<text x="134.9" y="75.4" transform="rotate(-90 134.9 75.4)">13</text>
<text x="59.8" y="78.7">13</text>
<text x="85" y="80.4">12</text>
<text x="93.6" y="78.7">11</text>
<text x="123.1" y="80.9" transform="rotate(-90 123.1 80.9)">QA</text>
<text x="124.8" y="80.9" transform="rotate(-90 124.8 80.9)">QB</text>
<text x="126.7" y="81" transform="rotate(-90 126.7 81)">QC</text>
<text x="128.4" y="81" transform="rotate(-90 128.4 81)">QD</text>
<text x="130.3" y="80.9" transform="rotate(-90 130.3 80.9)">QE</text>
<text x="132" y="80.9" transform="rotate(-90 132 80.9)">QF</text>
<text x="133.9" y="81.1" transform="rotate(-90 133.9 81.1)">QG</text>
<text x="135.6" y="81" transform="rotate(-90 135.6 81)">QH</text>
<text x="222.5" y="80.4">3</text>
<text x="222.5" y="82.3">4</text>
<text x="226.7" y="81.2">D1</text>
<text x="226.7" y="83">D2</text>
<text x="232.2" y="81.2">Q1</text>
<text x="232.2" y="83">Q2</text>
<text x="237.5" y="80.4">2</text>
<text x="237.5" y="82.3">5</text>
<text x="85" y="89.5">10</text>
<text x="123.1" y="86.2" transform="rotate(-90 123.1 86.2)">A</text>
<text x="124.9" y="86.2" transform="rotate(-90 124.9 86.2)">B</text>
<text x="132.1" y="86.2" transform="rotate(-90 132.1 86.2)">CLK</text>
<text x="135.7" y="86.2" transform="rotate(-90 135.7 86.2)">CLR</text>
<text x="221.7" y="87.6">13</text>
<text x="221.7" y="89.5">14</text>
<text x="221.8" y="85.9">11</text>
<text x="222.5" y="84">6</text>
<text x="226.7" y="84.8">D3</text>
<text x="226.7" y="86.6">D4</text>
<text x="226.7" y="88.4">D5</text>
<text x="232.2" y="84.8">Q3</text>
<text x="232.2" y="86.6">Q4</text>
<text x="232.2" y="88.4">Q5</text>
<text x="237.5" y="84">7</text>
<text x="237.5" y="85.9">10</text>
<text x="237.5" y="87.6">12</text>
<text x="237.5" y="89.5">15</text>
<text x="254.6" y="84">1</text>
<text x="254.6" y="85.9">3</text>
<text x="254.6" y="87.6">5</text>
<text x="254.6" y="89.5">7</text>
<text x="263.1" y="84">2</text>
<text x="263.1" y="85.9">4</text>
<text x="263.1" y="87.6">6</text>
<text x="263.1" y="89.5">8</text>
<text x="58.9" y="93">8</text>
<text x="61.8" y="93.8">VCC</text>
<text x="66.8" y="92.9">NC/TS</text>
<text x="73.8" y="93">1</text>
<text x="85.9" y="93">9</text>
<text x="93.6" y="91.2">8</text>
<text x="122.3" y="90.4" transform="rotate(-90 122.3 90.4)">1</text>
<text x="124.1" y="90.4" transform="rotate(-90 124.1 90.4)">2</text>
<text x="131.3" y="90.4" transform="rotate(-90 131.3 90.4)">8</text>
<text x="134.9" y="90.4" transform="rotate(-90 134.9 90.4)">9</text>
<text x="169" y="92.6" transform="rotate(-90 169 92.6)">1</text>
<text x="172.6" y="92.6" transform="rotate(-90 172.6 92.6)">9</text>
<text x="179.8" y="93.4" transform="rotate(-90 179.8 93.4)">10</text>
<text x="183.4" y="92.6" transform="rotate(-90 183.4 92.6)">7</text>
<text x="187" y="92.6" transform="rotate(-90 187 92.6)">2</text>
<text x="192.4" y="92.6" transform="rotate(-90 192.4 92.6)">3</text>
<text x="196" y="92.6" transform="rotate(-90 196 92.6)">4</text>
<text x="199.6" y="92.6" transform="rotate(-90 199.6 92.6)">5</text>
<text x="203.2" y="92.6" transform="rotate(-90 203.2 92.6)">6</text>
<text x="222.5" y="94.8">1</text>
<text x="222.5" y="93">9</text>
<text x="226.7" y="95.6">CLR</text>
<text x="226.7" y="93.8">CLK</text>
<text x="226.7" y="90.2">D6</text>
<text x="232.2" y="90.2">Q6</text>
<text x="58.9" y="100.2">4</text>
<text x="61.8" y="101">GND</text>
<text x="68.6" y="101">OUT</text>
<text x="73.8" y="96.6">5</text>
<text x="185.3" y="107.4" transform="rotate(-90 185.3 107.4)">2</text>
<text x="187" y="107.4" transform="rotate(-90 187 107.4)">1</text>
<text x="201" y="109.2">1</text>
<text x="201" y="112.8">2</text>
<text x="208.7" y="111">3</text>
<text x="254.6" y="112.8">1</text>
<text x="254.6" y="114.6">2</text>
<text x="149.8" y="125.4">33</text>
<text x="149.8" y="123.6">35</text>
<text x="154.8" y="124.4">GND35</text>
<text x="168.6" y="124.4">+5V36</text>
<text x="176.4" y="125.4">34</text>
<text x="176.4" y="123.6">36</text>
<text x="46.7" y="127.6" transform="rotate(-90 46.7 127.6)">14</text>
<text x="50.3" y="127.6" transform="rotate(-90 50.3 127.6)">14</text>
<text x="53.9" y="127.6" transform="rotate(-90 53.9 127.6)">14</text>
<text x="57.5" y="127.6" transform="rotate(-90 57.5 127.6)">14</text>
<text x="61.1" y="129" transform="rotate(-90 61.1 129)">16</text>
<text x="62.3" y="130.1">U6/+UB</text>
<text x="62.9" y="127.6" transform="rotate(-90 62.9 127.6)">16</text>
<text x="149.8" y="130.8">27</text>
<text x="149.8" y="129">29</text>
<text x="149.8" y="127.2">31</text>
<text x="154.8" y="131.6">MD3</text>
<text x="154.8" y="129.8">MD2</text>
<text x="154.8" y="128">MD1</text>
<text x="154.8" y="126.2">MD0</text>
<text x="167.6" y="126.2">MDRQT</text>
<text x="167.6" y="128">MDACK</text>
<text x="169.1" y="131.6">OPT1</text>
<text x="169.1" y="129.8">OPT0</text>
<text x="176.4" y="130.8">28</text>
<text x="176.4" y="129">30</text>
<text x="176.4" y="127.2">32</text>
<text x="207.8" y="129">1</text>
<text x="212.7" y="129">2</text>
<text x="215.4" y="129">1</text>
<text x="223.1" y="130.8">3</text>
<text x="46.7" y="135.3" transform="rotate(-90 46.7 135.3)">7</text>
<text x="50.3" y="135.3" transform="rotate(-90 50.3 135.3)">7</text>
<text x="53.9" y="135.3" transform="rotate(-90 53.9 135.3)">7</text>
<text x="57.5" y="135.3" transform="rotate(-90 57.5 135.3)">7</text>
<text x="61.1" y="133.9" transform="rotate(-90 61.1 133.9)">8</text>
<text x="62.3" y="132.8">U6/-UB</text>
<text x="62.9" y="135.3" transform="rotate(-90 62.9 135.3)">8</text>
<text x="149.8" y="136.2">21</text>
<text x="149.8" y="134.4">23</text>
<text x="149.8" y="132.6">25</text>
<text x="154.8" y="137">MD6</text>
<text x="154.8" y="135.2">MD5</text>
<text x="154.8" y="133.4">MD4</text>
<text x="168.5" y="136.9">MCSO</text>
<text x="169.2" y="135.2">NC24</text>
<text x="169.2" y="133.3">NC26</text>
<text x="176.4" y="136.2">22</text>
<text x="176.4" y="134.4">24</text>
<text x="176.4" y="132.6">26</text>
<text x="207.8" y="132.6">1</text>
<text x="212.7" y="132.6">2</text>
<text x="215.4" y="132.6">2</text>
<text x="149.8" y="143.4">13</text>
<text x="149.8" y="141.6">15</text>
<text x="149.8" y="139.8">17</text>
<text x="149.8" y="138">19</text>
<text x="154.8" y="142.4">IOR</text>
<text x="154.8" y="140.6">GND17</text>
<text x="154.8" y="138.8">MD7</text>
<text x="168.6" y="140.5">+5V18</text>
<text x="168.9" y="138.8">MCS1</text>
<text x="169.2" y="142.4">NC16</text>
<text x="176.4" y="143.4">14</text>
<text x="176.4" y="141.6">16</text>
<text x="176.4" y="139.8">18</text>
<text x="176.4" y="138">20</text>
<text x="207.8" y="141.6">1</text>
<text x="212.7" y="141.6">2</text>
<text x="215.4" y="141.6">1</text>
<text x="226.7" y="141.6">2</text>
<text x="149.9" y="145.2">11</text>
<text x="150.6" y="148.8">7</text>
<text x="150.6" y="147">9</text>
<text x="154.8" y="149.6">MA2</text>
<text x="154.8" y="147.8">MA1</text>
<text x="154.8" y="146">MA0</text>
<text x="154.8" y="144.2">IOWR</text>
<text x="167.5" y="146">MINTR1</text>
<text x="167.5" y="144.1">MINTR0</text>
<text x="168.9" y="149.6">MPST</text>
<text x="169.2" y="147.7">NC10</text>
<text x="176.4" y="148.8">8</text>
<text x="176.4" y="147">10</text>
<text x="176.4" y="145.2">12</text>
<text x="150.6" y="150.6">5</text>
<text x="150.6" y="154.2">1</text>
<text x="150.6" y="152.4">3</text>
<text x="154.8" y="151.4">RESET</text>
<text x="154.8" y="155">+12V</text>
<text x="154.8" y="153.2">GND</text>
<text x="170" y="154.9">NC2</text>
<text x="170" y="151.3">NC6</text>
<text x="170.3" y="153.2">+5V</text>
<text x="176.4" y="154.2">2</text>
<text x="176.4" y="152.4">4</text>
<text x="176.4" y="150.6">6</text>
<text x="207.8" y="150.6">1</text>
<text x="212.7" y="150.6">2</text>
<text x="215.4" y="150.6">3</text>
<text x="226.7" y="150.6">4</text>
<text x="207.8" y="161.4">1</text>
<text x="212.7" y="161.4">2</text>
<text x="215.4" y="161.4">5</text>
<text x="226.7" y="161.4">6</text>
</g>
<g font-size="1.3">
<text x="153.1" y="122">U$2</text>
<text x="48.3" y="129.2" transform="rotate(-90 48.3 129.2)">VCC</text>
<text x="51.9" y="129.2" transform="rotate(-90 51.9 129.2)">VCC</text>
<text x="55.5" y="129.2" transform="rotate(-90 55.5 129.2)">VCC</text>
<text x="59.1" y="129.2" transform="rotate(-90 59.1 129.2)">VCC</text>
<text x="64.5" y="129.2" transform="rotate(-90 64.5 129.2)">VCC</text>
<text x="48.3" y="135.2" transform="rotate(-90 48.3 135.2)">GND</text>
<text x="51.9" y="135.2" transform="rotate(-90 51.9 135.2)">GND</text>
<text x="55.5" y="135.2" transform="rotate(-90 55.5 135.2)">GND</text>
<text x="59.1" y="135.2" transform="rotate(-90 59.1 135.2)">GND</text>
<text x="64.5" y="135.2" transform="rotate(-90 64.5 135.2)">GND</text>
<text x="153.1" y="158">SBX251SMALL</text>
</g>
<g font-size=".4">
<text x="189.7" y="154.6">SpiceOrder 1</text>
<text x="189.7" y="159.9">SpiceOrder 2</text>
<text x="144.8" y="169">SpiceOrder 1</text>
<text x="144.8" y="174.3">SpiceOrder 2</text>
</g>
</svg>
